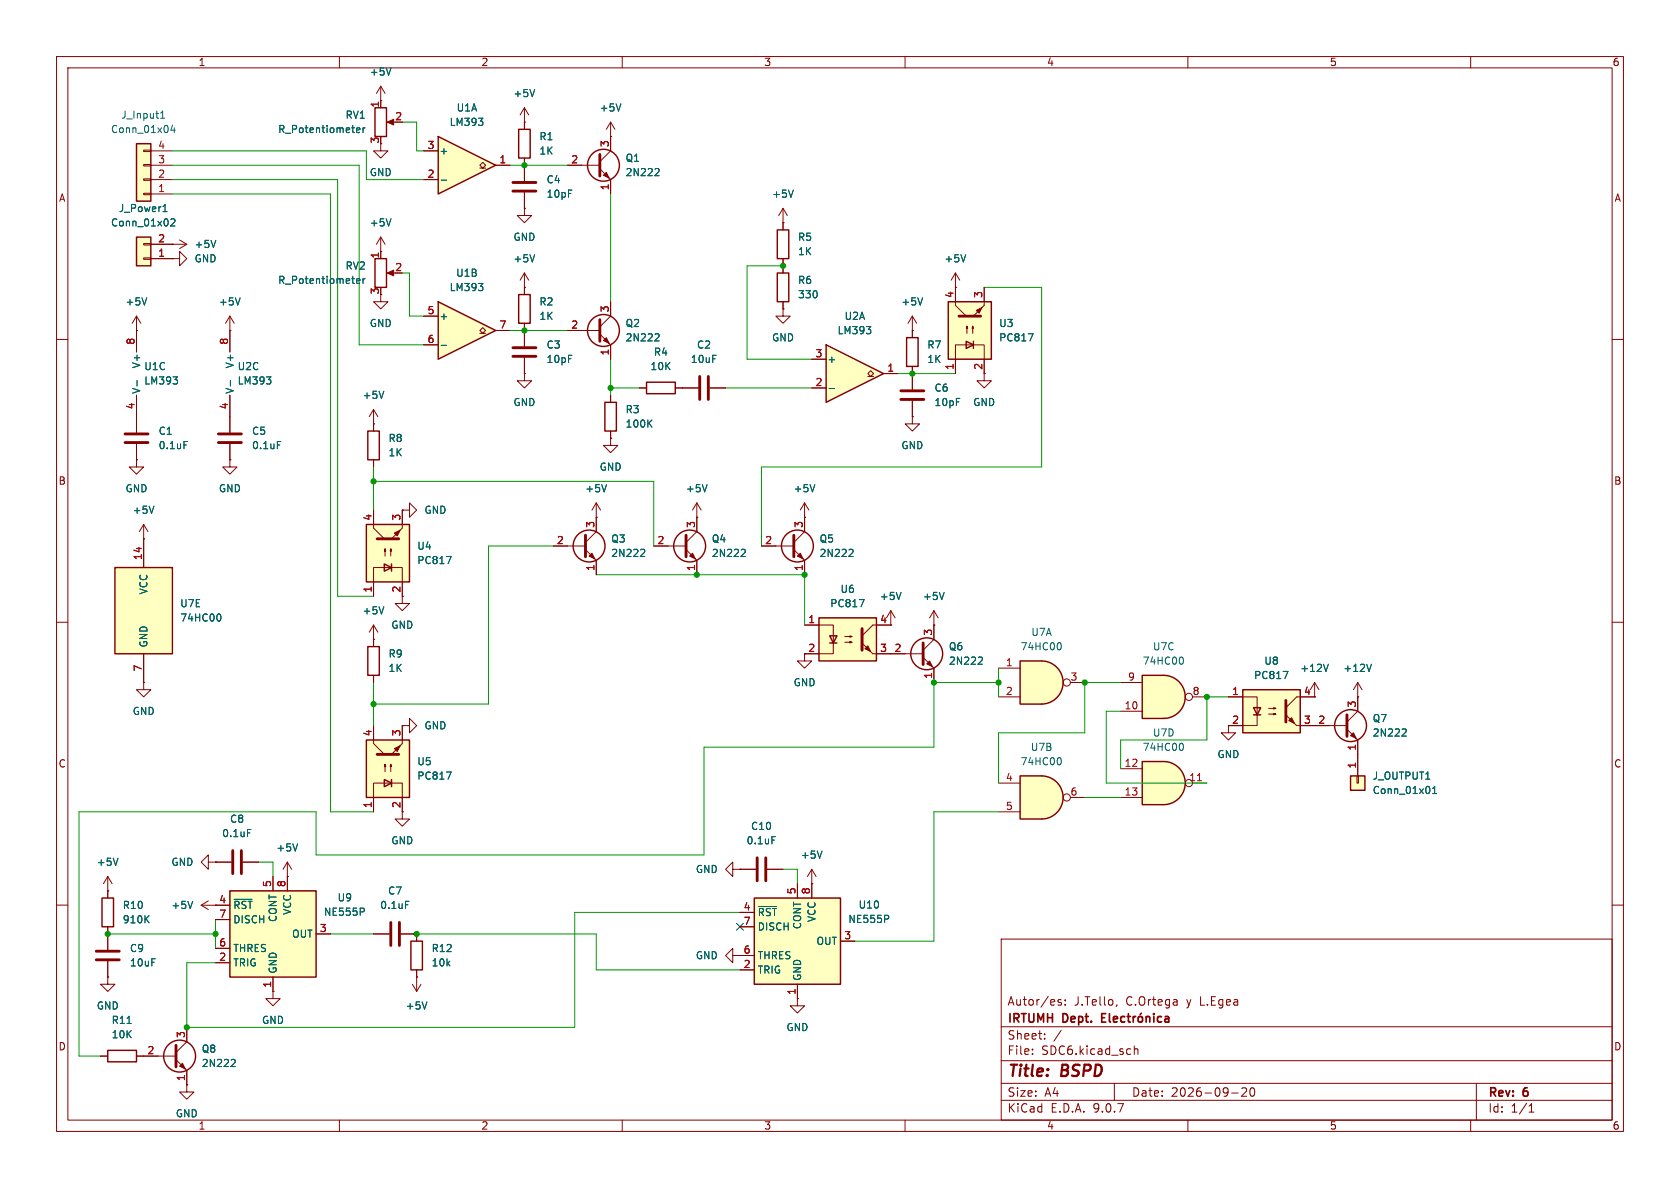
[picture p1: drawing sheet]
<svg xmlns="http://www.w3.org/2000/svg" width="297mm" height="210mm" viewBox="0 0 297 210" stroke-linecap="round" stroke-linejoin="round" font-family="sans-serif">
<g fill="none" stroke="#840000" stroke-width=".18">
<path d="M10 10h277v190h-277zM12 12h273v186h-273zM60 10v2M110 10v2M160 10v2M210 10v2M260 10v2M10 60h2M285 60h2M10 110h2M285 110h2M10 160h2"/>
<path d="M177 166h108v32h-108zM187.6 176.8l-.4-.1-.2 .2 .1 .2 .5 .2v.3h-.6M188.3 177.6v.1M188.3 176.8v.1M197.5 177.6l-.2 .3M285 160h2M60 198v2M110 198v2M160 198v2M177 194.5h108M177 191.5h108M177 187.5h108"/>
<path d="M177 181.5h108M182.5 186.3v.1M182.5 185.5v.1M184.7 183.6v.1M184.7 182.8v.1M187.6 182.1l-1.3 2M197 191.5v3M200.5 184.9v1.5M200.5 185.5l.2-.1 .4 .1 .1 .9M210 198v2M217.7 193.2h1.2M219.5 192.4l.6-.1 .2 .1 .1 .3-.9 1.1h.9"/>
<path d="M221.1 192.4l.2-.1a.81 .81 0 0 1 .6 .6 .81 .81 0 0 1-.3 .8l-.1 .1a.81 .81 0 0 1-.4-1.4zM260 198v2M261 191.5v6.5M270.3 196.6h.9M270.3 195.5l.4-.4v1.5"/>
</g>
<g fill="none" stroke="#840000" stroke-width=".3">
<path d="M194.8 179.9h.5M195.5 179.2h-.7v1.5h.7M196.1 179.2v1.3l.2 .2M198.8 179.8l-.4-.1-.3 .3v.4l.2 .2h.5M199.3 179.7h.5M199.5 179.2v1.3l.3 .2M200.3 179.7v1M200.8 179.7l-.3 .1-.2 .2M201.3 179.8l.2-.1 .4 .1 .1 .6-.2 .2-.3 .1-.2-.2zM201.8 179.1l-.2 .2M202.6 179.8l.2-.1 .4 .1 .1 .9M202.6 179.7v1"/>
<path d="M204 179.2v.1M204 179.7v1M205.3 179.8l-.4-.1-.3 .3v.4l.2 .2h.5M206 179.8h.6v.9M196.8 180.2l.8-.2-.1-.2-.4-.1-.3 .2 .1 .7h.6M206.6 180l-.5 .1a.29 .29 0 0 0-.2 .3 .29 .29 0 0 0 .2 .3l.5-.1"/>
</g>
<path d="M77.5 53.3l10.1 5.1-10.1 5.1z" fill="#ffffc2"/>
<g fill="none" stroke="#840000" stroke-width=".25">
<path d="M77.5 53.3l10.1 5.1-10.1 5.1zM137.4 40.6h2v5.1h-2z"/>
<circle cx="106.7" cy="58.4" r="2.82"/>
<circle cx="238.8" cy="128.3" r="2.82"/>
</g>
<g fill="none" stroke="#840000" stroke-width=".18">
<path d="M92.7 36.8v1.3h1.3l-1.3 1.3-1.3-1.3h1.3M92.7 36.8h.1M138.4 39.4h.1M138.4 36.8v3.8M138.4 36.8l-.7 1.3M138.4 36.8l.8 1.3M74.9 55.9h2.6M84.8 58.9h.5l-.5-.5 .5-.5 .6 .5-.6 .5h.6M87.6 58.4h2.6M100.3 58.4h5.7M106 59.1l1.9 1.9v2.5M107.9 53.3v2.6l-1.9 1.9"/>
<path d="M138.4 45.7v1.3M74.9 61h2.6M71.1 105.4v1.3h1.3l-1.3 1.3-1.3-1.3h1.3M232.4 123.2h.1M232.4 120.7l-.8 1.2M232.4 120.7l.8 1.2M232.4 120.7v2.5M232.4 128.3h5.7M238.1 128.9l1.9 1.9v2.6M240 123.2v2.5l-1.9 1.9"/>
</g>
<path d="M140.2 33.6l-.4 1.3M84.6 50.1h.8l-.5 .5M85.3 50.7v.6M116 59l.4 .1 .1 .3-.8 .9h.8M78 61.1h1M234.8 117.4l-.4 1.3M248.1 128.8l.4 .1 .1 .3-.8 .9h.8" fill="none" stroke="#006464" stroke-width=".18"/>
<path d="M106 56.5v3.8M238.1 126.4v3.8" fill="none" stroke="#840000" stroke-width=".51"/>
<g fill="#840000" stroke="#840000" stroke-width=".18">
<path d="M238.8 130l.5-.5 .5 1.1z"/>
<path d="M107.2 59.7l.5 1-1-.5z"/>
</g>
<path d="M64.8 92.7h7.6v10.2h-7.6z" fill="#ffffc2"/>
<path d="M64.8 92.7h7.6v10.2h-7.6zM67.9 99.7l1.3 .6-1.3 .7zM69.2 99.7v1.3M65 114.3h2.1v5.1h-2.1z" fill="none" stroke="#840000" stroke-width=".25"/>
<g fill="none" stroke="#840000" stroke-width=".18">
<path d="M67.3 17.8h.1M67.3 15.2l-.8 1.3M67.3 15.2l.8 1.3M67.3 15.2v2.6M67.3 25.4v1.3h1.3l-1.3 1.2-1.3-1.2h1.3M66 74.9h.1M66 72.4v2.5M66 72.4l-.7 1.3M66 72.4l.8 1.3M66 90.2v3.1l1.9 2M68.1 97l-.2 .4h.3l-.1-.4v1.3M69.1 97l-.1 .4h.2l-.1-.4v1.3"/>
<path d="M71.1 90.2v3.1M66 105.4v-5.1h5.1v5.1M66 113h.1M66 110.5v3.8M66 119.4v1.3M66 110.5l-.7 1.3M66 110.5l.8 1.3"/>
</g>
<path d="M66.7 95.3h3.8" fill="none" stroke="#840000" stroke-width=".51"/>
<g fill="#840000" stroke="#840000" stroke-width=".18">
<path d="M69.7 94.2l1-.5-.5 1z"/>
<path d="M71.1 93.3l-1.9 2z"/>
</g>
<path d="M69.1 12l-.4 1.3M67.9 69.2l-.5 1.2M78.9 98.4h.9l-.6 1.2M67.9 107.3l-.5 1.2" fill="none" stroke="#006464" stroke-width=".18"/>
<path d="M77.5 24.1l10.1 5.1-10.1 5.1z" fill="#ffffc2"/>
<g fill="none" stroke="#840000" stroke-width=".25">
<path d="M77.5 24.1l10.1 5.1-10.1 5.1zM91.7 22.9h2v5h-2zM91.7 52.1h2v5.1h-2z"/>
<circle cx="106.7" cy="29.2" r="2.82"/>
</g>
<g fill="none" stroke="#840000" stroke-width=".18">
<path d="M92.7 19.1l-.8 1.2M92.7 19.1l.8 1.2M92.7 19.1v3.8M74.9 26.7h2.6M74.9 31.8h2.6M84.8 29.7h.5l-.5-.5 .5-.5 .6 .5-.6 .5h.6M87.6 29.2h2.6M92.7 21.6h.1M92.7 27.9v4.1M92.7 34v2.8M100.3 29.2h5.7M106 29.8l1.9 2v2.5"/>
<path d="M107.9 24.1h.1M107.9 21.6l-.7 1.3M107.9 21.6l.8 1.3M107.9 21.6v5.1l-1.9 1.9M30.5 45.7h1.2v-1.2l1.3 1.2-1.3 1.3v-1.3M30.5 45.7h.1M30.5 43.2h.1M30.5 43.2h2.5M31.7 42.4l1.3 .8M33 43.2l-1.3 .7M40.6 58.4h.1M40.6 55.9v6.3"/>
<path d="M40.6 55.9l-.7 1.3M40.6 55.9l.8 1.3M67.3 52.1v1.2h1.3l-1.3 1.3-1.3-1.3h1.3M67.3 44.5h.1M67.3 41.9l-.8 1.3M67.3 41.9l.8 1.3M67.3 41.9v2.6M92.7 50.8h.1M92.7 48.3v3.8M92.7 57.2v4M92.7 48.3l-.8 1.2M92.7 48.3l.8 1.2"/>
<path d="M40.6 69.9v3.8M92.7 63.2v2.8M142.2 91.4h.1M142.2 88.9l-.7 1.3M142.2 88.9l.8 1.3M142.2 88.9v2.5"/>
</g>
<g fill="none" stroke="#006464" stroke-width=".18">
<path d="M94.5 15.8l-.4 1.3M109.8 18.4l-.5 1.2M69.1 38.7l-.4 1.2M78 31.8h1M84.6 20.9h.8l-.5 .5M85.3 21.5v.5M116 29.8h.4l.1 .4-.8 .9h.8M38.2 42.5l-.5 1.3M42.5 52.6l-.5 1.3M94.5 45l-.4 1.3M40.7 67.3v.9M47.1 66.6h.8l-.4 .5"/>
<path d="M47.8 67.2v.6M144.1 85.7l-.5 1.2"/>
</g>
<path d="M90.7 32.3h4M90.7 33.8h4M106 27.3v3.8M90.7 61.5h4M90.7 63h4" fill="none" stroke="#840000" stroke-width=".51"/>
<path d="M107.2 30.5l.5 1-1-.5z" fill="#840000" stroke="#840000" stroke-width=".18"/>
<path d="M24.1 41.9h2.6v5.1h-2.6z" fill="#ffffc2"/>
<g fill="none" stroke="#840000" stroke-width=".25">
<path d="M24.1 41.9h2.6v5.1h-2.6zM106.9 71.1h2.1v5.1h-2.1zM114.3 67.6h5.1v2h-5.1z"/>
<circle cx="104.1" cy="96.5" r="2.82"/>
</g>
<g fill="none" stroke="#840000" stroke-width=".18">
<path d="M24.1 58.4h.1M24.1 55.9v6.3M24.1 55.9l-.7 1.3M24.1 55.9l.8 1.3M25.4 45.6h1.3v.2h-1.3zM25.4 43.1h1.3v.2h-1.3zM26.7 45.7h3.8M26.7 43.2h3.8M24.1 69.9v6.6M24.1 78.5v2.8M40.6 73.7v2.8M40.6 78.5v2.8"/>
<path d="M92.7 66v1.3h1.3l-1.3 1.3-1.3-1.3h1.3M92.7 66h.1M107.9 77.5v1.2h1.3l-1.3 1.3-1.2-1.3h1.2M107.9 77.5h.1M107.9 69.9v1.2M107.9 76.2v1.3M113 68.6h1.3M119.4 68.6h4M125.5 68.6h2.8M40.6 81.3v1.3h1.3l-1.3 1.2-1.2-1.2h1.2M40.6 81.3h.1M71.1 90.2h1.3v-1.3l1.3 1.3-1.3 1.2v-1.2"/>
<path d="M71.1 90.2h.1M97.8 96.5h5.7M103.5 97.2l1.9 1.9v2.5M105.4 91.4h.1M105.4 88.9v5.1l-1.9 1.9M105.4 88.9l-.8 1.3M105.4 88.9l.8 1.3"/>
</g>
<g fill="none" stroke="#006464" stroke-width=".18">
<path d="M28.8 37.4h.7M28.9 36.4l.3-.3v1.3M30.2 38.8l.5-.1 .2 .3-.8 .9h.8M25.9 52.6l-.4 1.3M24.2 67.3v.9M30.6 66.6h.8l-.4 .5M31.3 67.2v.6M32.5 78h.6M49 78h.6M114.7 74.8l.6 .7M115.3 74.2l-.8 .8M107.2 85.7l-.4 1.2"/>
<path d="M113.4 97.1l.5 .1 .1 .3-.8 .9h.8"/>
</g>
<path d="M22.1 76.7h4.1M22.1 78.2h4.1M38.6 76.7h4.1M38.6 78.2h4.1M123.7 66.5v4.1M125.2 66.5v4.1M103.5 94.6v3.8" fill="none" stroke="#840000" stroke-width=".51"/>
<path d="M104.1 98.3l.5-.5 .6 1z" fill="#840000" stroke="#840000" stroke-width=".18"/>
<path d="M20.3 100.3h10.2v15.3h-10.2z" fill="#ffffc2"/>
<g fill="none" stroke="#840000" stroke-width=".25">
<path d="M66.3 19.1h2v5h-2zM66.3 45.7h2v5.1h-2zM160.3 59.7h2v5.1h-2zM20.3 100.3h10.2v15.3h-10.2z"/>
<circle cx="121.9" cy="96.5" r="2.82"/>
<circle cx="141" cy="96.5" r="2.82"/>
</g>
<g fill="none" stroke="#840000" stroke-width=".18">
<path d="M67.3 17.8v1.3M68.8 21.6h1M67.3 44.5v1.2M68.8 48.3h1M161.3 58.4v1.3M161.3 64.8v4M161.3 70.9v2.8M24.1 81.3v1.3h1.3l-1.3 1.2-1.2-1.2h1.2M24.1 81.3h.1M25.4 95.3h.1M25.4 92.7v7.6M25.4 92.7l-.8 1.3"/>
<path d="M25.4 92.7l.8 1.3M115.6 96.5h5.7M121.3 97.2l1.9 1.9v2.5M123.2 91.4h.1M123.2 88.9v5.1l-1.9 1.9M123.2 88.9l-.8 1.3M123.2 88.9l.8 1.3M134.6 96.5h5.7M140.3 97.2l1.9 1.9v2.5M142.2 91.4v2.6l-1.9 1.9M25.4 115.6v5.1M25.4 120.7v1.2h1.3l-1.3 1.3-1.3-1.3h1.3"/>
<path d="M25.4 120.7h.1M66 165.1h2.8M70.9 165.1h2.8"/>
</g>
<path d="M63 23l.6-.1v-.2l-.4-.1-.2 .2 .1 .6h.5M64.2 22.6v.8M64.5 22.6l-.3 .2M63 49.7l.6-.1v-.3h-.4l-.2 .1 .1 .6h.5M64.2 49.3v.8M64.5 49.3l-.3 .2M27.2 89.5l-.4 1.2M125 85.7l-.4 1.2M131.2 97.1l.4 .1 .2 .3-.8 .9h.8M150.3 97.1l.4 .1 .1 .3-.8 .9h.8M38.8 108.5a.79 .79 0 0 1 0 1.3M71.7 159.3h.6" fill="none" stroke="#006464" stroke-width=".18"/>
<path d="M159.3 69.1h4M159.3 70.6h4M121.3 94.6v3.8M140.3 94.6v3.8M69.1 163.1v4M70.6 163.1v4" fill="none" stroke="#840000" stroke-width=".51"/>
<g fill="#840000" stroke="#840000" stroke-width=".18">
<path d="M141 98.3l.5-.5 .5 1z"/>
<path d="M68.5 48.3l1.1-.5v1z"/>
<path d="M68.5 21.6l1.1-.5v1z"/>
<path d="M121.9 98.3l.5-.5 .5 1z"/>
</g>
<path d="M24.1 25.4h2.6v10.2h-2.6z" fill="#ffffc2"/>
<path d="M24.1 25.4h2.6v10.2h-2.6z" fill="none" stroke="#840000" stroke-width=".25"/>
<g fill="none" stroke="#840000" stroke-width=".18">
<path d="M25.4 34.2h1.3v.2h-1.3zM25.4 31.6h1.3v.3h-1.3zM25.4 29.1h1.3v.2h-1.3zM25.4 26.5h1.3v.3h-1.3zM26.7 34.3h3.8M26.7 31.8h3.8M26.7 29.2h3.8M26.7 26.7h3.8M168.9 50.8h.1M168.9 48.3l-.8 1.2M168.9 48.3l.8 1.2M168.9 48.3v2.5"/>
<path d="M161.3 73.7v1.2h1.3l-1.3 1.3-1.3-1.3h1.3M161.3 73.7h.1M174 66v1.3h1.3l-1.3 1.3-1.3-1.3h1.3M50.8 154.9h.1M50.8 152.4l-.8 1.3M50.8 152.4l.8 1.3M50.8 152.4v2.5"/>
</g>
<path d="M28.4 20l.4-.4v1.3M28.4 20.9h.7M30.5 22.1l-.3 .9h.8M30.8 22.6v.8M170.7 45l-.4 1.3M52.6 149.2l-.4 1.2" fill="none" stroke="#006464" stroke-width=".18"/>
<path d="M167.6 53.3h7.7v10.2h-7.7z" fill="#ffffc2"/>
<path d="M167.6 53.3h7.7v10.2h-7.7zM170.8 60.3l1.3 .7-1.3 .6zM172.1 60.3v1.3" fill="none" stroke="#840000" stroke-width=".25"/>
<path d="M161.3 58.4h.1M161.3 55.9l-.8 1.3M161.3 55.9l.8 1.3M161.3 55.9v2.5M168.9 50.8v3.2l1.9 1.9M170.9 57.7l-.1 .3h.3l-.2-.3v1.2M172 57.7l-.2 .3h.3l-.1-.3v1.2M174 50.8v3.2M168.9 66v-5h5.1v5M71.1 143.5v1.3h1.3l-1.3 1.3-1.3-1.3h1.3" fill="none" stroke="#840000" stroke-width=".18"/>
<path d="M169.5 55.9h3.9" fill="none" stroke="#840000" stroke-width=".51"/>
<g fill="#840000" stroke="#840000" stroke-width=".18">
<path d="M172.6 54.9l1-.5-.5 1z"/>
<path d="M174 54l-1.9 1.9z"/>
</g>
<path d="M163.1 52.6l-.4 1.3M181.8 59h.8l-.5 1.3" fill="none" stroke="#006464" stroke-width=".18"/>
<path d="M64.8 130.8h7.6v10.2h-7.6z" fill="#ffffc2"/>
<path d="M137.4 48.3h2v5h-2zM64.8 130.8h7.6v10.2h-7.6zM67.9 137.8l1.3 .6-1.3 .7zM69.2 137.8v1.3" fill="none" stroke="#840000" stroke-width=".25"/>
<path d="M138.4 54.6v1.3h1.3l-1.3 1.3-1.2-1.3h1.2M138.4 54.6h.1M138.4 47v1.3M138.4 53.3v1.3M66 128.3v3.1l1.9 2M68.1 135.1l-.2 .4h.3l-.1-.4v1.3M69.1 135.1l-.1 .4h.2l-.1-.4v1.3M71.1 128.3v3.1M66 143.5v-5.1h5.1v5.1" fill="none" stroke="#840000" stroke-width=".18"/>
<path d="M66.7 133.4h3.8" fill="none" stroke="#840000" stroke-width=".51"/>
<g fill="#840000" stroke="#840000" stroke-width=".18">
<path d="M69.7 132.3l1-.5-.5 1z"/>
<path d="M71.1 131.4l-1.9 2z"/>
</g>
<path d="M78.9 136.5h.9l-.6 1.2" fill="none" stroke="#006464" stroke-width=".18"/>
<path d="M146 61l10.2 5-10.2 5.1z" fill="#ffffc2"/>
<g fill="none" stroke="#840000" stroke-width=".25">
<path d="M65 76.2h2.1v5.1h-2.1zM146 61l10.2 5-10.2 5.1z"/>
<circle cx="163.8" cy="115.6" r="2.82"/>
</g>
<g fill="none" stroke="#840000" stroke-width=".18">
<path d="M66 74.9v1.3M143.5 63.5h2.5M143.5 68.6h2.5M153.4 66.5h.5l-.5-.5 .5-.5 .5 .5-.5 .5h.5M156.2 66h2.5M66 81.3v1.3M157.5 115.6h5.7M163.2 116.2l1.9 1.9v2.6M165.1 110.5v2.5l-1.9 1.9M71.1 128.3h1.3v-1.3l1.3 1.3-1.3 1.2v-1.2M71.1 128.3h.1M129.5 153.7v-1.3l-1.2 1.3 1.2 1.2v-1.2h1.3"/>
<path d="M130.8 153.7h.1M72.9 174l.8 1.3M73.7 172.7h.1M73.7 172.7v2.6M74.4 174l-.7 1.3M129.5 168.9v-1.3l-1.2 1.3 1.2 1.3v-1.3h1.3M130.8 168.9h.1"/>
</g>
<path d="M153.2 57.7h.7l-.4 .5M153.9 58.3v.6M146.6 68.7h.9M173.1 116.1l.5 .1 .1 .3-.8 .9h.8M75.5 177.1l-.4 1.3" fill="none" stroke="#006464" stroke-width=".18"/>
<path d="M163.2 113.7v3.8" fill="none" stroke="#840000" stroke-width=".51"/>
<path d="M163.8 117.3l.5-.5 .5 1.1z" fill="#840000" stroke="#840000" stroke-width=".18"/>
<path d="M40.6 157.5h15.3v15.2h-15.3z" fill="#ffffc2"/>
<path d="M40.6 157.5h15.3v15.2h-15.3zM72.6 166.4h2.1v5.1h-2.1z" fill="none" stroke="#840000" stroke-width=".25"/>
<path d="M48.3 154.9v2.6M50.8 154.9v2.6M38.1 160h2.5M38.1 162.6h2.5M38.1 167.6h2.5M38.1 170.2h2.5M48.3 172.7v2.6M55.9 165.1h2.5M73.7 165.1v1.3M73.7 171.5v1.2" fill="none" stroke="#840000" stroke-width=".18"/>
<path d="M41.4 159h3.2M64.3 160.6l.1 .2-.1 .3" fill="none" stroke="#006464" stroke-width=".18"/>
<path d="M184.1 137.2a3.8 3.8 0 0 1 3.8 3.8 3.8 3.8 0 0 1-3.8 3.8z" fill="#ffffc2" stroke="#ffffc2" stroke-width=".18"/>
<path d="M180.3 137.2h3.8v7.6h-3.8z" fill="#ffffc2"/>
<path d="M180.3 137.2h3.8a3.8 3.8 0 0 1 3.8 3.8 3.8 3.8 0 0 1-3.8 3.8h-3.8z" fill="none" stroke="#840000" stroke-width=".25"/>
<g fill="none" stroke="#840000" stroke-width=".18">
<path d="M176.5 138.4h3.8M176.5 143.5h3.8M189.2 141h2.6"/>
<circle cx="188.6" cy="141" r=".63"/>
</g>
<path d="M187.3 133.9a.79 .79 0 0 1 0 1.3" fill="none" stroke="#006464" stroke-width=".18"/>
<path d="M184.1 116.8a3.8 3.8 0 0 1 3.8 3.9 3.8 3.8 0 0 1-3.8 3.8z" fill="#ffffc2" stroke="#ffffc2" stroke-width=".18"/>
<path d="M180.3 116.8h3.8v7.7h-3.8z" fill="#ffffc2"/>
<path d="M180.3 116.8h3.8a3.8 3.8 0 0 1 3.8 3.9 3.8 3.8 0 0 1-3.8 3.8h-3.8z" fill="none" stroke="#840000" stroke-width=".25"/>
<g fill="none" stroke="#840000" stroke-width=".18">
<path d="M142.2 115.6v1.2h1.3l-1.3 1.3-1.2-1.3h1.2M157.5 110.5h.1M157.5 108l-.8 1.2M157.5 108l.7 1.2M157.5 108v2.5M165.1 110.5h.1M165.1 108l-.8 1.2M165.1 108l.8 1.2M165.1 108v2.5M176.5 118.1h3.8M176.5 123.2h3.8M189.2 120.7h2.6"/>
<path d="M48.3 175.3v1.2h1.2l-1.2 1.3-1.3-1.3h1.3M48.3 175.3h.1"/>
<circle cx="188.6" cy="120.6" r=".63"/>
</g>
<path d="M159.3 104.7l-.4 1.3M166.9 104.7l-.4 1.3M187.3 113.6a.79 .79 0 0 1 0 1.3" fill="none" stroke="#006464" stroke-width=".18"/>
<path d="M144.8 109.2h10.1v7.6h-10.1z" fill="#ffffc2"/>
<path d="M144.8 109.2h10.1v7.6h-10.1zM146.7 112.4h1.3l-.7 1.3zM146.7 113.7h1.3" fill="none" stroke="#840000" stroke-width=".25"/>
<g fill="none" stroke="#840000" stroke-width=".18">
<path d="M142.2 110.5h5.1v5.1h-5.1M149.4 112.5h1.2l-.4 .1v-.2l.4 .1M149.4 113.5h1.2l-.4 .2v-.3l.4 .1M154.3 115.6h3.2M157.5 110.5h-3.2l-1.9 1.9M19 157.5h.1M19 154.9l-.7 1.3M19 154.9l.8 1.3M19 154.9v2.6M36.8 152.4v-1.3l-1.2 1.3 1.2 1.3v-1.3h1.3M36.8 159.3l-1.2 .7M38.1 152.4h.1"/>
<path d="M38.1 152.4h2.8M42.9 152.4h2.8M130.8 153.7h2.8M135.6 153.7h2.8M143.5 156.2h.1M143.5 153.7l-.8 1.2M143.5 153.7l.8 1.2M143.5 153.7v2.5M19 172.7v1.3h1.3l-1.3 1.3-1.2-1.3h1.2M19 172.7h.1M19 165.1v2.8M19 169.9v2.8"/>
<path d="M35.6 160l1.2 .8M35.6 160h2.5"/>
</g>
<path d="M152.4 111.1v3.8M41.1 150.4v4M42.7 150.4v4M133.9 151.6v4.1M135.4 151.6v4.1M17 169.7h4.1M17 168.1h4.1" fill="none" stroke="#840000" stroke-width=".51"/>
<g fill="#840000" stroke="#840000" stroke-width=".18">
<path d="M152.9 114.7l.5-.5 .5 1z"/>
<path d="M152.4 113.7l1.9 1.9z"/>
</g>
<path d="M151.9 106h.9l-.6 1.3M20.9 151.7l-.5 1.3M34.1 159.3l-.5 1.3M43.8 146.6h.6M136.5 147.9h.6M145.3 150.4l-.4 1.3" fill="none" stroke="#006464" stroke-width=".18"/>
<path d="M133.3 158.8h15.3v15.2h-15.3z" fill="#ffffc2"/>
<g fill="none" stroke="#840000" stroke-width=".25">
<path d="M18 158.8h2.1v5h-2.1zM133.3 158.8h15.3v15.2h-15.3zM19 185.7h5.1v2h-5.1z"/>
<circle cx="31.7" cy="186.7" r="2.82"/>
</g>
<g fill="none" stroke="#840000" stroke-width=".18">
<path d="M19 157.5v1.3M141 156.2v2.6M143.5 156.2v2.6M19 163.8v1.3M130.8 161.3h2.5M130.8 163.8h2.5M130.8 168.9h2.5M130.8 171.5h2.5M141 176.5v1.3h1.2l-1.2 1.3-1.3-1.3h1.3M141 176.5h.1M141 174v2.5M148.6 166.4h2.5"/>
<path d="M17.8 186.7h1.2M24.1 186.7h7M31.1 187.3l1.9 1.9v2.6M33 181.6v2.6l-1.9 1.9"/>
</g>
<path d="M25.8 162.4l.6 .7M26.4 161.9l-.8 .7M134.1 160.2h3.2M157 161.9l.1 .1-.1 .4M22.5 180.9h.7M41.1 187.3h.4l.1 .3-.8 .9h.8" fill="none" stroke="#006464" stroke-width=".18"/>
<path d="M31.1 184.8v3.8" fill="none" stroke="#840000" stroke-width=".51"/>
<path d="M31.7 188.5l.6-.5 .5 1z" fill="#840000" stroke="#840000" stroke-width=".18"/>
<path d="M205.7 119.4a3.8 3.8 0 0 1 3.8 3.8 3.8 3.8 0 0 1-3.8 3.8z" fill="#ffffc2" stroke="#ffffc2" stroke-width=".18"/>
<path d="M201.9 119.4h3.8v7.6h-3.8z" fill="#ffffc2"/>
<path d="M201.9 119.4h3.8a3.8 3.8 0 0 1 3.8 3.8 3.8 3.8 0 0 1-3.8 3.8h-3.8z" fill="none" stroke="#840000" stroke-width=".25"/>
<g fill="none" stroke="#840000" stroke-width=".18">
<path d="M198.1 120.7h3.8M198.1 125.7h3.8M210.8 123.2h2.6M33 191.8v1.2h1.3l-1.3 1.3-1.3-1.3h1.3M33 191.8h.1"/>
<circle cx="210.2" cy="123.2" r=".63"/>
</g>
<path d="M208.9 116.1a.79 .79 0 0 1 0 1.3" fill="none" stroke="#006464" stroke-width=".18"/>
<path d="M205.7 134.6a3.8 3.8 0 0 1 3.8 3.8 3.8 3.8 0 0 1-3.8 3.8z" fill="#ffffc2" stroke="#ffffc2" stroke-width=".18"/>
<path d="M201.9 134.6h3.8v7.6h-3.8z" fill="#ffffc2"/>
<path d="M201.9 134.6h3.8a3.8 3.8 0 0 1 3.8 3.8 3.8 3.8 0 0 1-3.8 3.8h-3.8z" fill="none" stroke="#840000" stroke-width=".25"/>
<g fill="none" stroke="#840000" stroke-width=".18">
<path d="M198.1 135.9h3.8M210.8 138.4h2.6M217.2 128.3v1.2h1.2l-1.2 1.3-1.3-1.3h1.3M198.1 141h3.8"/>
<circle cx="210.2" cy="138.4" r=".63"/>
</g>
<path d="M211.7 138h.7" fill="none" stroke="#a90000" stroke-width=".18"/>
<path d="M208.9 131.4a.79 .79 0 0 1 0 1.3" fill="none" stroke="#006464" stroke-width=".18"/>
<path d="M238.8 137.2h2.5v2.5h-2.5z" fill="#ffffc2"/>
<path d="M238.8 137.2h2.5v2.5h-2.5z" fill="none" stroke="#840000" stroke-width=".25"/>
<path d="M239.9 137.2h.3v1.2h-.3zM240 123.2h.1M240 120.7v2.5M240 133.4v3.8M240 120.7l-.7 1.2M240 120.7l.8 1.2" fill="none" stroke="#840000" stroke-width=".18"/>
<path d="M242.4 117.4l-.4 1.3M253.3 139.4l.3-.4v1.3M253.3 140.3h.7" fill="none" stroke="#006464" stroke-width=".18"/>
<path d="M219.7 121.9h10.2v7.6h-10.2z" fill="#ffffc2"/>
<path d="M219.7 121.9h10.2v7.6h-10.2zM221.6 125.1h1.3l-.7 1.3zM221.6 126.4h1.3" fill="none" stroke="#840000" stroke-width=".25"/>
<g fill="none" stroke="#840000" stroke-width=".18">
<path d="M67.3 17.8h.1M67.3 17.8v1.3M74.9 26.7h2.6M74.9 31.8h2.6M87.6 29.2h2.6M92.7 36.8h.1M92.7 21.6h.1M92.7 21.6v1.3M92.7 27.9v4.1M92.7 34v2.8M100.3 29.2h2.6M107.9 24.1h.1"/>
<path d="M107.9 24.1v2.6M107.9 31.8v2.5M138.4 39.4h.1M138.4 39.4v1.2M24.1 58.4h.1M24.1 58.4v3.8M26.7 45.7h3.8M26.7 43.2h3.8M30.5 45.7h.1M30.5 43.2h.1M40.6 58.4h.1M40.6 58.4v3.8"/>
<path d="M67.3 44.5h.1M67.3 44.5v1.2M74.9 55.9h2.6M87.6 58.4h2.6M92.7 50.8h.1M92.7 50.8v1.3M92.7 57.2v4M100.3 58.4h2.6M107.9 53.3v2.6M138.4 54.6h.1M138.4 45.7v2.6M138.4 53.3v1.3"/>
<path d="M161.3 58.4h.1M161.3 58.4v1.3M168.9 50.8h.1M168.9 50.8v2.5M174 50.8v2.5M24.1 69.9v6.6M24.1 78.5v2.8M40.6 69.9v6.6M40.6 78.5v2.8M66 74.9h.1M66 74.9v1.3M74.9 61h2.6"/>
<path d="M92.7 66h.1M92.7 63.2v2.8M107.9 77.5h.1M107.9 61v2.5M107.9 69.9v1.2M107.9 76.2v1.3M113 68.6h1.3M119.4 68.6h4M125.5 68.6h2.8M143.5 68.6h2.5M143.5 63.5h2.5M156.2 66h2.5"/>
<path d="M161.3 73.7h.1M161.3 64.8v4M161.3 70.9v2.8M168.9 63.5v2.5M174 63.5v2.5M24.1 81.3h.1M25.4 95.3h.1M25.4 95.3v5M40.6 81.3h.1M66 81.3v1.3M66 90.2v2.5M71.1 90.2h.1"/>
<path d="M71.1 90.2v2.5M97.8 96.5h2.5M105.4 91.4h.1M105.4 91.4v2.6M105.4 99.1v2.5M115.6 96.5h2.5M123.2 91.4h.1M123.2 91.4v2.6M123.2 99.1v2.5M134.6 96.5h2.6M142.2 91.4h.1M142.2 91.4v2.6"/>
<path d="M142.2 99.1v2.5M25.4 115.6v5.1M66 113h.1M66 102.9v2.5M66 113v1.3M66 119.4v1.3M71.1 102.9v2.5M142.2 115.6h2.6M142.2 110.5h2.6M154.9 115.6h5.1M154.9 110.5h2.6M157.5 110.5h.1"/>
<path d="M165.1 110.5h.1M165.1 110.5v2.5M165.1 118.1v2.6M25.4 120.7h.1M66 128.3v2.5M71.1 128.3h.1M71.1 128.3v2.5M217.2 123.2h5v5.1h-5M224.3 125.2h1.3l-.4 .1v-.2l.4 .1M224.3 126.2h1.3l-.4 .2v-.3l.4 .1M229.2 128.3h5.7M232.4 123.2h.1"/>
<path d="M232.4 123.2h-3.2l-1.9 1.9M240 123.2h.1M240 123.2v2.5M240 130.8v6.4M19 157.5h.1M19 157.5v1.3M38.1 152.4h.1M38.1 152.4h2.8M42.9 152.4h2.8M48.3 154.9v2.6M50.8 154.9h.1M50.8 154.9v2.6"/>
<path d="M66 141v2.5M71.1 141v2.5M130.8 153.7h.1M130.8 153.7h2.8M135.6 153.7h2.8M141 156.2v2.6M143.5 156.2h.1M143.5 156.2v2.6M19 172.7h.1M19 163.8v4.1M19 169.9v2.8M38.1 160h2.5"/>
<path d="M38.1 162.6h2.5M38.1 167.6h2.5M38.1 170.2h2.5M48.3 175.3h.1M48.3 172.7v2.6M55.9 165.1h2.5M66 165.1h2.8M70.9 165.1h2.8v1.3M73.7 172.7h.1M73.7 171.5v1.2M130.8 168.9h.1M130.8 161.3h2.5"/>
<path d="M130.8 163.8h2.5M130.8 168.9h2.5M130.8 171.5h2.5M141 176.5h.1M141 174v2.5M148.6 166.4h2.5M17.8 186.7h1.2M24.1 186.7h3.8M33 191.8h.1M33 181.6v2.6M33 189.2v2.6"/>
</g>
<path d="M227.3 123.8v3.8" fill="none" stroke="#840000" stroke-width=".51"/>
<g fill="#840000" stroke="#840000" stroke-width=".18">
<path d="M227.8 127.4l.5-.5 .6 1z"/>
<path d="M227.3 126.4l1.9 1.9z"/>
</g>
<g fill="none" stroke="#006464" stroke-width=".18">
<path d="M69.1 12l-.4 1.3M94.5 15.8l-.4 1.3M109.8 18.4l-.5 1.2M28.8 37.4h.7M28.9 36.4l.3-.3v1.3M30.2 38.8l.5-.1 .2 .3-.8 .9h.8M63 23l.6-.1v-.2l-.4-.1-.2 .2 .1 .6h.5M64.2 22.6v.8M64.5 22.6l-.3 .2M69.1 38.7l-.4 1.2M78 31.8h1M84.6 20.9h.8l-.5 .5"/>
<path d="M85.3 21.5v.5M116 29.8h.4l.1 .4-.8 .9h.8M140.2 33.6l-.4 1.3M25.9 52.6l-.4 1.3M38.2 42.5l-.5 1.3M42.5 52.6l-.5 1.3M63 49.7l.6-.1v-.3h-.4l-.2 .1 .1 .6h.5M64.2 49.3v.8M64.5 49.3l-.3 .2M84.6 50.1h.8l-.5 .5M85.3 50.7v.6M94.5 45l-.4 1.3"/>
<path d="M116 59l.4 .1 .1 .3-.8 .9h.8M153.2 57.7h.7l-.4 .5M153.9 58.3v.6M163.1 52.6l-.4 1.3M170.7 45l-.4 1.3M181.8 59h.8l-.5 1.3M24.2 67.3v.9M30.6 66.6h.8l-.4 .5M31.3 67.2v.6M32.5 78h.6M40.7 67.3v.9M47.1 66.6h.8l-.4 .5"/>
<path d="M47.8 67.2v.6M49 78h.6M67.9 69.2l-.5 1.2M78 61.1h1M114.7 74.8l.6 .7M115.3 74.2l-.8 .8M146.6 68.7h.9M27.2 89.5l-.4 1.2M78.9 98.4h.9l-.6 1.2M107.2 85.7l-.4 1.2M113.4 97.1l.5 .1 .1 .3-.8 .9h.8M125 85.7l-.4 1.2"/>
<path d="M131.2 97.1l.4 .1 .2 .3-.8 .9h.8M144.1 85.7l-.5 1.2M150.3 97.1l.4 .1 .1 .3-.8 .9h.8M38.8 108.5a.79 .79 0 0 1 0 1.3M67.9 107.3l-.5 1.2M151.9 106h.9l-.6 1.3M159.3 104.7l-.4 1.3M166.9 104.7l-.4 1.3M173.1 116.1l.5 .1 .1 .3-.8 .9h.8M226.8 118.7h.9l-.6 1.3M234.8 117.4l-.4 1.3M242.4 117.4l-.4 1.3"/>
<path d="M78.9 136.5h.9l-.6 1.2M248.1 128.8l.4 .1 .1 .3-.8 .9h.8M253.3 139.4l.3-.4v1.3M20.9 151.7l-.5 1.3M34.1 159.3l-.5 1.3M41.4 159h3.2M43.8 146.6h.6M52.6 149.2l-.4 1.2M71.7 159.3h.6M136.5 147.9h.6M145.3 150.4l-.4 1.3M253.3 140.3h.7"/>
<path d="M25.8 162.4l.6 .7M26.4 161.9l-.8 .7M64.3 160.6l.1 .2-.1 .3M75.5 177.1l-.4 1.3M134.1 160.2h3.2M157 161.9l.1 .1-.1 .4M22.5 180.9h.7M41.1 187.3h.4l.1 .3-.8 .9h.8"/>
</g>
<g fill="none" stroke="#009600" stroke-width=".18">
<path d="M30.5 26.7h34.3v5.1h10.1M30.5 29.2h33v31.8h11.4M30.5 34.3h27.9v109.2h7.6M30.5 31.8h29.2v73.6h6.3M71.1 21.6h2.6v5.1h1.2M90.2 29.2h10.1M107.9 34.3v19M71.1 48.3h1.3v7.6h2.5M90.2 58.4h10.1M138.4 47h-6.3v16.5h11.4M174 50.8h10.1v31.8h-49.5v13.9M107.9 63.5v6.4"/>
<path d="M107.9 68.6h5.1M128.3 68.6h15.2M158.7 66h10.2M66 85.1h49.6v11.4M66 82.6v7.6M97.8 96.5h-11.4v28h-20.4M105.4 101.6h36.8v8.9M176.5 118.1v5.1M66 120.7v7.6M176.5 120.7h-11.4v11.4h-40.6v19h-68.6v-7.6h-41.9v43.2h3.8M198.1 120.7h-6.3v8.8h-15.3v8.9M198.1 125.7h-2.5v12.7h17.8"/>
<path d="M217.2 123.2h-3.8v7.6h-15.3v5.1M45.7 152.4h2.6v2.5M138.4 153.7h2.6v2.5M176.5 143.5h-11.4v22.9h-14M191.8 141h6.3M19 165.1h19.1M38.1 162.6v5M58.4 165.1h7.6M73.7 165.1h31.7v6.4h25.4M130.8 161.3h-29.2v20.3h-68.6v-11.4h5.1"/>
</g>
<path d="M130.2 163.2l1.2 1.2M131.4 163.2l-1.2 1.2" fill="none" stroke="#000084" stroke-width=".18"/>
<g fill="#009600" stroke="#009600" stroke-width=".18">
<circle cx="92.7" cy="58.4" r=".46"/>
<circle cx="123.2" cy="101.6" r=".46"/>
<circle cx="142.2" cy="101.6" r=".46"/>
<circle cx="92.7" cy="29.2" r=".46"/>
<circle cx="161.3" cy="66" r=".46"/>
<circle cx="107.9" cy="68.6" r=".46"/>
<circle cx="138.4" cy="47" r=".46"/>
<circle cx="176.5" cy="120.7" r=".46"/>
<circle cx="165.1" cy="120.7" r=".46"/>
<circle cx="213.4" cy="123.2" r=".46"/>
<circle cx="191.8" cy="120.7" r=".46"/>
<circle cx="66" cy="85.1" r=".46"/>
<circle cx="73.7" cy="165.1" r=".46"/>
<circle cx="66" cy="124.5" r=".46"/>
<circle cx="38.1" cy="165.1" r=".46"/>
<circle cx="19" cy="165.1" r=".46"/>
<circle cx="33" cy="181.6" r=".46"/>
</g>
<g font-size="2.8" fill="#840000">
<text x="178" y="190.9">Title:</text>
<text x="187.7" y="190.9">BSPD</text>
</g>
<g font-size="2.1" fill="#840000">
<text x="178" y="178">Autor/es:</text>
<text x="189.9" y="178">J.Tello,</text>
<text x="199.1" y="178">C.Ortega</text>
<text x="210" y="178">y L.Egea</text>
<text x="178" y="184">Sheet:</text>
<text x="178" y="181.2">IRTUMH</text>
<text x="188" y="181.2">Dept.</text>
<text x="178" y="186.7">File:</text>
<text x="184.1" y="186.7">SDC6.kicad_sch</text>
<text x="178" y="196.9">KiCad</text>
<text x="178" y="194.1">Size:</text>
<text x="184.7" y="194.1">A4</text>
<text x="185.7" y="196.9">E.D.A.</text>
<text x="193.3" y="196.9">9.0.7</text>
<text x="200" y="194.1">Date:</text>
<text x="207" y="194.1">2026-09-20</text>
<text x="263" y="194.3">Rev:</text>
<text x="263" y="196.9">Id:</text>
<text x="267.1" y="196.9">1/1</text>
<text x="269.4" y="194.3">6</text>
</g>
<g font-size="1.8" fill="#840000">
<text x="35" y="11.9">1</text>
<text x="85" y="11.9">2</text>
<text x="135" y="11.9">3</text>
<text x="185" y="11.9">4</text>
<text x="235" y="11.9">5</text>
<text x="285" y="11.9">6</text>
<text x="10.3" y="35.9">A</text>
<text x="285.3" y="35.9">A</text>
<text x="10.3" y="85.9">B</text>
<text x="285.3" y="85.9">B</text>
<text x="10.3" y="135.9">C</text>
<text x="285.3" y="135.9">C</text>
<text x="38.7" y="159.8">4</text>
<text x="10.3" y="185.9">D</text>
<text x="285.3" y="185.9">D</text>
<text x="35" y="199.9">1</text>
<text x="85" y="199.9">2</text>
<text x="135" y="199.9">3</text>
<text x="185" y="199.9">4</text>
<text x="235" y="199.9">5</text>
<text x="285" y="199.9">6</text>
</g>
<g font-size="1.8" fill="#006464">
<text x="65.3" y="13.6">+5V</text>
<text x="90.7" y="17.4">+5V</text>
<text x="19.5" y="23.7">Conn_01x04</text>
<text x="21.3" y="21.2">J_Input1</text>
<text x="49.1" y="23.7">R_Potentiometer</text>
<text x="61" y="21.2">RV1</text>
<text x="79.4" y="22.5">LM393</text>
<text x="80.6" y="19.9">U1A</text>
<text x="105.9" y="19.9">+5V</text>
<text x="77.6" y="27.5">+</text>
<text x="95.3" y="25">R1</text>
<text x="95.3" y="27.5">1K</text>
<text x="110.5" y="28.8">Q1</text>
<text x="65.3" y="31.3">GND</text>
<text x="96.5" y="32.6">C4</text>
<text x="96.5" y="35.2">10pF</text>
<text x="110.5" y="31.3">2N222</text>
<text x="136.4" y="35.2">+5V</text>
<text x="19.5" y="40.2">Conn_01x02</text>
<text x="20.9" y="37.7">J_Power1</text>
<text x="65.3" y="40.2">+5V</text>
<text x="34.3" y="46.6">GND</text>
<text x="34.3" y="44">+5V</text>
<text x="61" y="47.9">RV2</text>
<text x="90.7" y="42.8">GND</text>
<text x="90.7" y="46.6">+5V</text>
<text x="141" y="42.8">R5</text>
<text x="141" y="45.3">1K</text>
<text x="166.9" y="46.6">+5V</text>
<text x="49.1" y="50.4">R_Potentiometer</text>
<text x="79.4" y="51.7">LM393</text>
<text x="80.5" y="49.1">U1B</text>
<text x="141" y="50.4">R6</text>
<text x="141" y="52.9">330</text>
<text x="22.1" y="54.2">+5V</text>
<text x="38.6" y="54.2">+5V</text>
<text x="65.3" y="58">GND</text>
<text x="77.6" y="56.7">+</text>
<text x="95.3" y="54.2">R2</text>
<text x="95.3" y="56.7">1K</text>
<text x="110.5" y="58">Q2</text>
<text x="148" y="59.3">LM393</text>
<text x="149.2" y="56.7">U2A</text>
<text x="159.3" y="54.2">+5V</text>
<text x="176.5" y="58">U3</text>
<text x="25" y="65.2" transform="rotate(-90 25 65.2)">V+</text>
<text x="25.4" y="65.6">U1C</text>
<text x="41.5" y="65.2" transform="rotate(-90 41.5 65.2)">V+</text>
<text x="41.9" y="65.6">U2C</text>
<text x="96.5" y="61.8">C3</text>
<text x="96.5" y="64.4">10pF</text>
<text x="110.5" y="60.6">2N222</text>
<text x="114.9" y="65.6">10K</text>
<text x="115.5" y="63.1">R4</text>
<text x="122" y="64.4">10uF</text>
<text x="123.1" y="61.8">C2</text>
<text x="136.4" y="60.6">GND</text>
<text x="146.2" y="64.4">+</text>
<text x="163.8" y="61.8">R7</text>
<text x="163.8" y="64.4">1K</text>
<text x="176.5" y="60.6">PC817</text>
<text x="25" y="69.7" transform="rotate(-90 25 69.7)">V-</text>
<text x="25.4" y="68.2">LM393</text>
<text x="41.5" y="69.7" transform="rotate(-90 41.5 69.7)">V-</text>
<text x="41.9" y="68.2">LM393</text>
<text x="64" y="70.7">+5V</text>
<text x="90.7" y="72">GND</text>
<text x="165.1" y="69.4">C6</text>
<text x="165.1" y="72">10pF</text>
<text x="172" y="72">GND</text>
<text x="27.9" y="77.1">C1</text>
<text x="44.5" y="77.1">C5</text>
<text x="110.5" y="73.3">R3</text>
<text x="110.5" y="75.8">100K</text>
<text x="27.9" y="79.6">0.1uF</text>
<text x="44.5" y="79.6">0.1uF</text>
<text x="68.6" y="78.3">R8</text>
<text x="68.6" y="80.9">1K</text>
<text x="105.9" y="83.4">GND</text>
<text x="159.3" y="79.6">GND</text>
<text x="22.1" y="87.2">GND</text>
<text x="38.6" y="87.2">GND</text>
<text x="103.4" y="87.2">+5V</text>
<text x="121.2" y="87.2">+5V</text>
<text x="140.2" y="87.2">+5V</text>
<text x="23.4" y="91">+5V</text>
<text x="74.9" y="91">GND</text>
<text x="73.7" y="99.9">PC817</text>
<text x="73.7" y="97.4">U4</text>
<text x="108" y="98.7">2N222</text>
<text x="108" y="96.1">Q3</text>
<text x="125.7" y="98.7">2N222</text>
<text x="125.7" y="96.1">Q4</text>
<text x="144.8" y="98.7">2N222</text>
<text x="144.8" y="96.1">Q5</text>
<text x="26.3" y="105.2" transform="rotate(-90 26.3 105.2)">VCC</text>
<text x="31.8" y="107.5">U7E</text>
<text x="146.7" y="107.5">PC817</text>
<text x="148.5" y="105">U6</text>
<text x="155.4" y="106.3">+5V</text>
<text x="163.1" y="106.3">+5V</text>
<text x="31.8" y="110.1">74HC00</text>
<text x="64" y="108.8">+5V</text>
<text x="69.1" y="111.4">GND</text>
<text x="182.2" y="112.6">U7A</text>
<text x="26.3" y="114.6" transform="rotate(-90 26.3 114.6)">GND</text>
<text x="68.6" y="116.4">R9</text>
<text x="68.6" y="119">1K</text>
<text x="167.6" y="117.7">2N222</text>
<text x="167.6" y="115.2">Q6</text>
<text x="180.3" y="115.2">74HC00</text>
<text x="201.9" y="117.7">74HC00</text>
<text x="203.7" y="115.2">U7C</text>
<text x="223.4" y="117.7">U8</text>
<text x="229.8" y="119">+12V</text>
<text x="237.4" y="119">+12V</text>
<text x="140.2" y="121.5">GND</text>
<text x="221.6" y="120.2">PC817</text>
<text x="23.4" y="126.6">GND</text>
<text x="74.9" y="129.1">GND</text>
<text x="203.7" y="130.4">U7D</text>
<text x="242.6" y="130.4">2N222</text>
<text x="242.6" y="127.9">Q7</text>
<text x="73.7" y="135.5">U5</text>
<text x="180.3" y="135.5">74HC00</text>
<text x="182.1" y="132.9">U7B</text>
<text x="201.9" y="132.9">74HC00</text>
<text x="215.1" y="134.2">GND</text>
<text x="73.7" y="138">PC817</text>
<text x="242.6" y="140.6">Conn_01x01</text>
<text x="242.6" y="138">J_OUTPUT1</text>
<text x="39.2" y="148.2">0.1uF</text>
<text x="40.6" y="145.6">C8</text>
<text x="69.1" y="149.5">GND</text>
<text x="131.9" y="149.5">0.1uF</text>
<text x="132.7" y="146.9">C10</text>
<text x="17" y="153.3">+5V</text>
<text x="30.2" y="153.3">GND</text>
<text x="48.8" y="150.7">+5V</text>
<text x="122.9" y="154.5">GND</text>
<text x="141.5" y="152">+5V</text>
<text x="21.6" y="160.9">R10</text>
<text x="30.2" y="160.9">+5V</text>
<text x="41.1" y="160.9">~{RST}</text>
<text x="51.7" y="161.8" transform="rotate(-90 51.7 161.8)">VCC</text>
<text x="59.6" y="159.5">U9</text>
<text x="67.1" y="160.9">0.1uF</text>
<text x="68.5" y="158.3">C7</text>
<text x="151.7" y="160.8">U10</text>
<text x="21.6" y="163.4">910K</text>
<text x="41.1" y="163.4">DISCH</text>
<text x="49.1" y="163.1" transform="rotate(-90 49.1 163.1)">CONT</text>
<text x="51.5" y="166">OUT</text>
<text x="57.2" y="162.1">NE555P</text>
<text x="133.9" y="162.2">~{RST}</text>
<text x="133.9" y="164.7">DISCH</text>
<text x="141.8" y="164.4" transform="rotate(-90 141.8 164.4)">CONT</text>
<text x="144.3" y="167.2">OUT</text>
<text x="144.4" y="163.1" transform="rotate(-90 144.4 163.1)">VCC</text>
<text x="149.9" y="163.4">NE555P</text>
<text x="22.9" y="168.5">C9</text>
<text x="22.9" y="171">10uF</text>
<text x="41.1" y="168.5">THRES</text>
<text x="41.1" y="171">TRIG</text>
<text x="49.1" y="172.2" transform="rotate(-90 49.1 172.2)">GND</text>
<text x="76.2" y="171">10k</text>
<text x="76.2" y="168.5">R12</text>
<text x="122.9" y="169.8">GND</text>
<text x="133.9" y="169.8">THRES</text>
<text x="133.9" y="172.3">TRIG</text>
<text x="141.8" y="173.5" transform="rotate(-90 141.8 173.5)">GND</text>
<text x="17" y="178.7">GND</text>
<text x="71.6" y="178.7">+5V</text>
<text x="19.6" y="181.2">R11</text>
<text x="19.6" y="183.7">10K</text>
<text x="46.2" y="181.2">GND</text>
<text x="138.9" y="182.5">GND</text>
<text x="35.6" y="188.8">2N222</text>
<text x="35.6" y="186.3">Q8</text>
<text x="31" y="197.7">GND</text>
</g>
<g font-size="1.8" fill="#a90000">
<text x="67.1" y="19.1" transform="rotate(-90 67.1 19.1)">1</text>
<text x="69.8" y="21.3">2</text>
<text x="27.9" y="29">3</text>
<text x="27.9" y="26.4">4</text>
<text x="67.1" y="25.5" transform="rotate(-90 67.1 25.5)">3</text>
<text x="75.5" y="26.4">3</text>
<text x="88.2" y="29">1</text>
<text x="100.9" y="29">2</text>
<text x="107.7" y="26.1" transform="rotate(-90 107.7 26.1)">3</text>
<text x="27.9" y="34">1</text>
<text x="27.9" y="31.5">2</text>
<text x="75.5" y="31.5">2</text>
<text x="107.7" y="33.7" transform="rotate(-90 107.7 33.7)">1</text>
<text x="27.9" y="45.5">1</text>
<text x="27.9" y="42.9">2</text>
<text x="67.1" y="45.8" transform="rotate(-90 67.1 45.8)">1</text>
<text x="67.1" y="52.1" transform="rotate(-90 67.1 52.1)">3</text>
<text x="69.8" y="48">2</text>
<text x="168.7" y="52.8" transform="rotate(-90 168.7 52.8)">4</text>
<text x="173.7" y="52.8" transform="rotate(-90 173.7 52.8)">3</text>
<text x="75.5" y="55.6">5</text>
<text x="88.2" y="58.2">7</text>
<text x="100.9" y="58.2">2</text>
<text x="107.7" y="55.3" transform="rotate(-90 107.7 55.3)">3</text>
<text x="23.9" y="61" transform="rotate(-90 23.9 61)">8</text>
<text x="40.4" y="61" transform="rotate(-90 40.4 61)">8</text>
<text x="75.5" y="60.7">6</text>
<text x="107.7" y="62.9" transform="rotate(-90 107.7 62.9)">1</text>
<text x="144.1" y="63.2">3</text>
<text x="156.8" y="65.8">1</text>
<text x="168.7" y="65.5" transform="rotate(-90 168.7 65.5)">1</text>
<text x="173.7" y="65.5" transform="rotate(-90 173.7 65.5)">2</text>
<text x="144.1" y="68.3">2</text>
<text x="23.9" y="72.5" transform="rotate(-90 23.9 72.5)">4</text>
<text x="40.4" y="72.5" transform="rotate(-90 40.4 72.5)">4</text>
<text x="65.8" y="92.1" transform="rotate(-90 65.8 92.1)">4</text>
<text x="70.9" y="92.1" transform="rotate(-90 70.9 92.1)">3</text>
<text x="105.2" y="93.4" transform="rotate(-90 105.2 93.4)">3</text>
<text x="122.9" y="93.4" transform="rotate(-90 122.9 93.4)">3</text>
<text x="142" y="93.4" transform="rotate(-90 142 93.4)">3</text>
<text x="25.1" y="99.1" transform="rotate(-90 25.1 99.1)">14</text>
<text x="98.4" y="96.3">2</text>
<text x="105.2" y="101" transform="rotate(-90 105.2 101)">1</text>
<text x="116.1" y="96.3">2</text>
<text x="122.9" y="101" transform="rotate(-90 122.9 101)">1</text>
<text x="135.2" y="96.3">2</text>
<text x="142" y="101" transform="rotate(-90 142 101)">1</text>
<text x="65.8" y="104.8" transform="rotate(-90 65.8 104.8)">1</text>
<text x="70.9" y="104.8" transform="rotate(-90 70.9 104.8)">2</text>
<text x="142.8" y="110.2">1</text>
<text x="155.5" y="110.2">4</text>
<text x="164.8" y="112.5" transform="rotate(-90 164.8 112.5)">3</text>
<text x="25.1" y="118.8" transform="rotate(-90 25.1 118.8)">7</text>
<text x="142.8" y="115.3">2</text>
<text x="155.5" y="115.3">3</text>
<text x="158" y="115.3">2</text>
<text x="177.7" y="117.9">1</text>
<text x="164.8" y="120.1" transform="rotate(-90 164.8 120.1)">1</text>
<text x="177.7" y="122.9">2</text>
<text x="189.2" y="120.4">3</text>
<text x="198.7" y="125.5">10</text>
<text x="199.3" y="120.4">9</text>
<text x="210.7" y="122.9">8</text>
<text x="217.7" y="122.9">1</text>
<text x="230.4" y="122.9">4</text>
<text x="239.8" y="125.2" transform="rotate(-90 239.8 125.2)">3</text>
<text x="65.8" y="130.2" transform="rotate(-90 65.8 130.2)">4</text>
<text x="70.9" y="130.2" transform="rotate(-90 70.9 130.2)">3</text>
<text x="217.7" y="128">2</text>
<text x="230.4" y="128">3</text>
<text x="233" y="128">2</text>
<text x="198.7" y="135.6">12</text>
<text x="239.8" y="136" transform="rotate(-90 239.8 136)">1</text>
<text x="239.8" y="132.8" transform="rotate(-90 239.8 132.8)">1</text>
<text x="65.8" y="142.9" transform="rotate(-90 65.8 142.9)">1</text>
<text x="70.9" y="142.9" transform="rotate(-90 70.9 142.9)">2</text>
<text x="177.7" y="138.2">4</text>
<text x="177.7" y="143.3">5</text>
<text x="189.2" y="140.7">6</text>
<text x="198.7" y="140.7">13</text>
<text x="210.1" y="138.2">11</text>
<text x="48" y="156.9" transform="rotate(-90 48 156.9)">5</text>
<text x="50.5" y="156.9" transform="rotate(-90 50.5 156.9)">8</text>
<text x="131.4" y="161">4</text>
<text x="140.7" y="158.2" transform="rotate(-90 140.7 158.2)">5</text>
<text x="143.3" y="158.2" transform="rotate(-90 143.3 158.2)">8</text>
<text x="38.7" y="162.3">7</text>
<text x="38.7" y="167.4">6</text>
<text x="56.4" y="164.8">3</text>
<text x="131.4" y="163.6">7</text>
<text x="149.2" y="166.1">3</text>
<text x="38.7" y="169.9">2</text>
<text x="131.4" y="168.7">6</text>
<text x="131.4" y="171.2">2</text>
<text x="48" y="174.7" transform="rotate(-90 48 174.7)">1</text>
<text x="140.7" y="176" transform="rotate(-90 140.7 176)">1</text>
<text x="32.8" y="183.6" transform="rotate(-90 32.8 183.6)">3</text>
<text x="26" y="186.4">2</text>
<text x="32.8" y="191.2" transform="rotate(-90 32.8 191.2)">1</text>
</g>
</svg>
